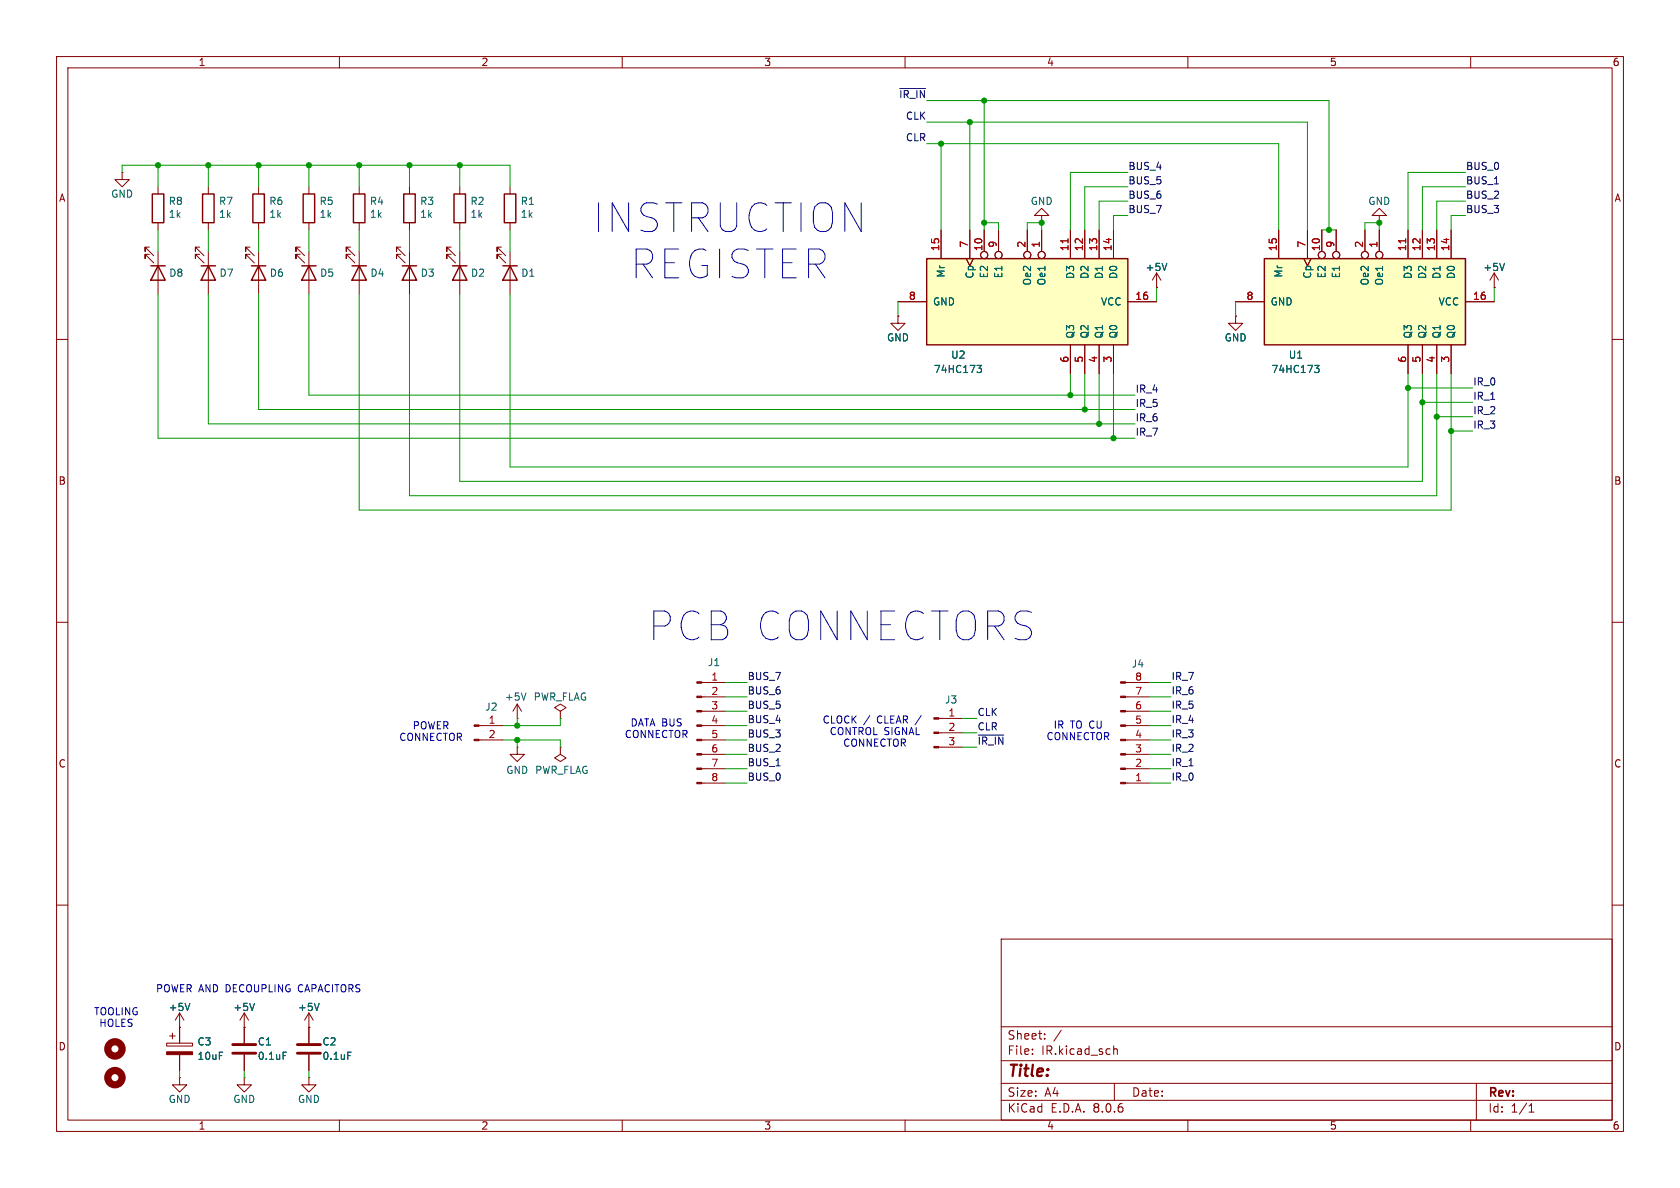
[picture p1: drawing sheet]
<svg xmlns="http://www.w3.org/2000/svg" width="297mm" height="210mm" viewBox="0 0 297 210" stroke-linecap="round" stroke-linejoin="round" font-family="sans-serif">
<g fill="none" stroke="#840000" stroke-width=".18">
<path d="M10 10h277v190h-277zM12 12h273v186h-273zM60 10v2M110 10v2M160 10v2M210 10v2M260 10v2M63.5 33v1.3M63.5 39.4v1.2M72.4 33v1.3M72.4 39.4v1.2M81.3 33v1.3"/>
<path d="M81.3 39.4v1.2M90.2 33v1.3M90.2 39.4v1.2M10 60h2M35.3 43.7h-.8v.8v-.8l1.6 1.5M35.3 45h-.8v.7v-.7l1.6 1.5M36.8 44.5v7.6M44.2 43.7h-.8v.8v-.8l1.6 1.5M44.2 45h-.8v.7v-.7l1.6 1.5M45.7 44.5v7.6M70.9 43.7h-.8v.8v-.8l1.5 1.5M70.9 45h-.8v.7v-.7l1.5 1.5"/>
<path d="M72.4 44.5v7.6M79.8 43.7h-.8v.8v-.8l1.5 1.5M79.8 45h-.8v.7v-.7l1.5 1.5M81.3 44.5v7.6M88.6 43.7h-.7v.8v-.8l1.5 1.5M88.6 45h-.7v.7v-.7l1.5 1.5M90.2 44.5v7.6M204.5 50.8h.1M204.5 48.3l-.8 1.2M204.5 48.3v2.5M204.5 48.3l.7 1.2M285 60h2"/>
<path d="M10 110h2M285 110h2M91.4 127h.1M91.4 124.5l-.7 1.2M91.4 124.5v2.5M91.4 124.5l.8 1.2M99.1 125.7l1-.6-1-.6-1.1 .6 1.1 .6v1.3M99.1 127h.1M10 160h2M285 160h2M177 166h108v32h-108zM60 198v2"/>
<path d="M110 198v2M160 198v2M177 194.5h108M177 191.5h108M177 187.5h108M177 181.5h108M182.5 186.3v.1M182.5 185.5v.1M184.7 183.6v.1M184.7 182.8v.1M187.6 182.1l-1.3 2M196.9 184.9v1.5"/>
<path d="M196.9 185.5l.2-.1 .4 .1v.9M197 191.5v3M210 198v2M260 198v2M261 191.5v6.5M270.3 196.6h.9M270.3 195.5l.4-.4v1.5"/>
</g>
<g fill="none" stroke="#840000" stroke-width=".25">
<path d="M62.5 34.3h2v5.1h-2zM71.4 34.3h2v5.1h-2zM80.3 34.3h2v5.1h-2zM89.2 34.3h2v5.1h-2zM35.6 47h2.5M36.8 47l1.3 2.5h-2.5zM44.4 47h2.6M45.7 47l1.3 2.5h-2.6zM71.1 47h2.6M72.4 47l1.3 2.5h-2.6zM80 47h2.5M81.3 47l1.2 2.5h-2.5z"/>
<path d="M88.9 47h2.5M90.2 47l1.2 2.5h-2.5z"/>
</g>
<path d="M206.3 46.6l-.4 1.2M93 122.5l-.4 1.3" fill="none" stroke="#006464" stroke-width=".18"/>
<path d="M163.8 45.7h35.6v15.3h-35.6z" fill="#ffffc2"/>
<path d="M26.9 34.3h2.1v5.1h-2.1zM35.8 34.3h2v5.1h-2zM44.7 34.3h2v5.1h-2zM53.6 34.3h2v5.1h-2zM26.7 47h2.5M27.9 47l1.3 2.5h-2.5zM53.3 47h2.6M54.6 47l1.3 2.5h-2.6zM62.2 47h2.6M63.5 47l1.3 2.5h-2.6zM163.8 45.7h35.6v15.3h-35.6z" fill="none" stroke="#840000" stroke-width=".25"/>
<g fill="none" stroke="#840000" stroke-width=".18">
<path d="M21.6 30.5v1.3h1.3l-1.3 1.2-1.3-1.2h1.3M21.6 30.5h.1M27.9 33v1.3M27.9 39.4v1.2M36.8 33v1.3M36.8 39.4v1.2M45.7 33v1.3M45.7 39.4v1.2M54.6 33v1.3M54.6 39.4v1.2M243.8 38.1h1.3l-1.3-1.3-1.2 1.3h1.2v1.3M243.8 39.4h.1"/>
<path d="M26.4 43.7h-.7v.8v-.8l1.5 1.5M26.4 45h-.7v.7v-.7l1.5 1.5M27.9 44.5v7.6M53.1 43.7h-.8v.8v-.8l1.5 1.5M53.1 45h-.8v.7v-.7l1.5 1.5M54.6 44.5v7.6M62 43.7h-.8v.8v-.8l1.5 1.5M62 45h-.8v.7v-.7l1.5 1.5M63.5 44.5v7.6M158.7 55.9v1.3h1.3l-1.3 1.2-1.2-1.2h1.2M158.7 55.9h.1M158.7 53.3h5.1"/>
<path d="M166.4 40.6v5.1M170.8 45.7l.6 1.3 .7-1.3M171.4 40.6v5.1M174 40.6v3.9M176.5 40.6v3.9M181.6 40.6v3.9M184.1 40.6v3.9M189.2 40.6v5.1M191.8 40.6v5.1M194.3 40.6v5.1M196.8 40.6v5.1M199.4 53.3h5.1"/>
<path d="M218.4 55.9v1.3h1.3l-1.3 1.2-1.2-1.2h1.2M218.4 55.9h.1M264.2 50.8h.1M264.2 48.3l-.8 1.2M264.2 48.3v2.5M264.2 48.3l.7 1.2M189.2 61v5M191.8 61v5M194.3 61v5M196.8 61v5M124.1 138.4h4.2M124.1 135.9h4.2"/>
<path d="M124.1 133.4h4.2M124.1 130.8h4.2M124.1 128.3h4.2M124.1 125.7h4.2M124.1 123.2h4.2M124.1 120.7h4.2M166 132.1h4.2M166 129.5h4.2M166 127h4.2M199 138.4h4.2M199 135.9h4.2M199 133.4h4.2"/>
<path d="M199 130.8h4.2M199 128.3h4.2M199 125.7h4.2M199 123.2h4.2M199 120.7h4.2M31.7 179.1l-.7 1.2M31.7 179.1v5.3M31.7 179.1l.8 1.2M43.2 179.1l-.8 1.2M43.2 179.1v5.3M43.2 179.1l.7 1.2M54.6 179.1v5.3"/>
<path d="M54.6 179.1l-.8 1.2M54.6 179.1l.8 1.2M29.5 184.4h4.5v.5h-4.5zM30 183.1h1M30.5 182.6v1M31.7 190.5v1.3h1.3l-1.3 1.2-1.2-1.2h1.2M31.7 190.5h.1M31.7 181.6h.1M31.7 186.4v2.8M43.2 181.6h.1M43.2 190.5v1.3h1.2l-1.2 1.2-1.3-1.2h1.3M43.2 190.5h.1"/>
<path d="M43.2 186.4v2.8M54.6 181.6h.1M54.6 190.5v1.3h1.3l-1.3 1.2-1.3-1.2h1.3M54.6 190.5h.1M54.6 186.4v2.8"/>
<circle cx="174" cy="45.1" r=".63"/>
<circle cx="176.5" cy="45.1" r=".63"/>
<circle cx="181.6" cy="45.1" r=".63"/>
<circle cx="184.1" cy="45.1" r=".63"/>
</g>
<path d="M188.8 42.2v.7" fill="none" stroke="#a90000" stroke-width=".18"/>
<path d="M266 46.6l-.4 1.2M172.7 64.6h.8l-.4 .5 .3 .1 .1 .4-.2 .3h-.4M33.6 177.4l-.5 1.2M45 177.4l-.4 1.2M56.4 177.4l-.4 1.2M50.1 186h.6M61.5 186h.6" fill="none" stroke="#006464" stroke-width=".18"/>
<g fill="#840000" stroke="#840000" stroke-width=".18">
<path d="M123.2 138.3h.9v.3h-.9z"/>
<path d="M123.2 135.8h.9v.2h-.9z"/>
<path d="M123.2 133.2h.9v.3h-.9z"/>
<path d="M123.2 130.7h.9v.2h-.9z"/>
<path d="M123.2 128.1h.9v.3h-.9z"/>
<path d="M123.2 125.6h.9v.3h-.9z"/>
<path d="M123.2 123.1h.9v.2h-.9z"/>
<path d="M123.2 120.5h.9v.3h-.9z"/>
<path d="M198.1 120.5h.9v.3h-.9z"/>
<path d="M198.1 123.1h.9v.2h-.9z"/>
<path d="M198.1 125.6h.9v.3h-.9z"/>
<path d="M198.1 128.1h.9v.3h-.9z"/>
<path d="M198.1 130.7h.9v.2h-.9z"/>
<path d="M198.1 133.2h.9v.3h-.9z"/>
<path d="M198.1 135.8h.9v.2h-.9z"/>
<path d="M198.1 138.3h.9v.3h-.9z"/>
<path d="M165.1 132h.9v.2h-.9z"/>
<path d="M165.1 129.4h.9v.3h-.9z"/>
<path d="M165.1 126.9h.9v.2h-.9z"/>
<path d="M29.5 185.9h4.5v.5h-4.5z"/>
</g>
<g fill="none" stroke="#840000" stroke-width="1.3">
<circle cx="20.3" cy="185.4" r="1.27"/>
<circle cx="20.3" cy="190.5" r="1.27"/>
</g>
<path d="M41.1 186.2h4.1M41.1 184.7h4.1M52.6 186.2h4M52.6 184.7h4" fill="none" stroke="#840000" stroke-width=".51"/>
<path d="M223.5 45.7h35.6v15.3h-35.6z" fill="#ffffc2"/>
<path d="M223.5 45.7h35.6v15.3h-35.6z" fill="none" stroke="#840000" stroke-width=".25"/>
<g fill="none" stroke="#840000" stroke-width=".18">
<path d="M184.1 38.1h1.3l-1.3-1.3-1.2 1.3h1.2v1.3M184.1 39.4h.1M158.7 55.9h.1M158.7 53.3h5.1M166.4 40.6v5.1M170.8 45.7l.6 1.3 .7-1.3M171.4 40.6v5.1M174 40.6v3.9M176.5 40.6v3.9M181.6 40.6v3.9M184.1 40.6v3.9M189.2 40.6v5.1"/>
<path d="M191.8 40.6v5.1M194.3 40.6v5.1M196.8 40.6v5.1M199.4 53.3h5.1M204.5 50.8h.1M218.4 55.9h.1M218.4 53.3h5.1M226.1 40.6v5.1M230.5 45.7l.6 1.3 .7-1.3M231.1 40.6v5.1M233.7 40.6v3.9M236.2 40.6v3.9"/>
<path d="M241.3 40.6v3.9M243.8 40.6v3.9M248.9 40.6v5.1M251.5 40.6v5.1M254 40.6v5.1M256.5 40.6v5.1M259.1 53.3h5.1M264.2 50.8h.1M189.2 61v5M191.8 61v5M194.3 61v5M196.8 61v5"/>
<path d="M248.9 61v5M251.5 61v5M254 61v5M256.5 61v5M84.7 130.8h4.2M84.7 128.3h4.2M91.4 132.1v1.3h1.3l-1.3 1.2-1.2-1.2h1.2M91.4 132.1h.1M99.1 132.1v1.3l1 .6-1 .6-1.1-.6 1.1-.6M99.1 132.1h.1M31.7 181.6h.1M31.7 181.6v2.8"/>
<path d="M31.7 186.4v2.8M43.2 181.6h.1M43.2 181.6v2.8M43.2 186.4v2.8M54.6 181.6h.1M54.6 181.6v2.8M54.6 186.4v2.8"/>
<circle cx="174" cy="45.1" r=".63"/>
<circle cx="176.5" cy="45.1" r=".63"/>
<circle cx="181.6" cy="45.1" r=".63"/>
<circle cx="184.1" cy="45.1" r=".63"/>
<circle cx="233.7" cy="45.1" r=".63"/>
<circle cx="236.2" cy="45.1" r=".63"/>
<circle cx="241.3" cy="45.1" r=".63"/>
<circle cx="243.8" cy="45.1" r=".63"/>
</g>
<path d="M188.8 42.2v.7M248.5 42.2v.7" fill="none" stroke="#a90000" stroke-width=".18"/>
<path d="M206.3 46.6l-.4 1.2M266 46.6l-.4 1.2M172.7 64.6h.8l-.4 .5 .3 .1 .1 .4-.2 .3h-.4M232.4 64.6h.8l-.4 .5 .3 .1 .1 .4-.3 .3h-.3M33.6 177.4l-.5 1.2M45 177.4l-.4 1.2M56.4 177.4l-.4 1.2M50.1 186h.6M61.5 186h.6" fill="none" stroke="#006464" stroke-width=".18"/>
<g fill="#840000" stroke="#840000" stroke-width=".18">
<path d="M83.8 130.7h.9v.2h-.9z"/>
<path d="M83.8 128.1h.9v.3h-.9z"/>
</g>
<path d="M159.1 15.6h4.5M172.9 129.9h4.6" fill="none" stroke="#0f0f0f" stroke-width=".18"/>
<g fill="none" stroke="#009600" stroke-width=".18">
<path d="M163.8 17.8h71.1v22.8M174 17.8v22.8M21.6 30.5v-1.3h68.6v3.8M27.9 29.2v3.8M36.8 29.2v3.8M45.7 29.2v3.8M54.6 29.2v3.8M63.5 29.2v3.8M72.4 29.2v3.8M81.3 29.2v3.8M163.8 21.6h67.3v19M163.8 25.4h62.3v15.2"/>
<path d="M166.4 25.4v15.2M171.4 21.6v19M174 39.4h2.5v1.2M199.4 38.1h-2.6v2.5M199.4 35.6h-5.1v5M199.4 33h-7.6v7.6M199.4 30.5h-10.2v10.1M259.1 38.1h-2.6v2.5M259.1 35.6h-5.1v5M259.1 33h-7.6v7.6M259.1 30.5h-10.2v10.1M27.9 52.1v25.4h172.8"/>
<path d="M27.9 40.6v3.9M36.8 52.1v22.8h163.9M36.8 40.6v3.9M45.7 52.1v20.3h155M45.7 40.6v3.9M54.6 52.1v17.8h146.1M54.6 40.6v3.9M63.5 40.6v3.9M63.5 52.1v38.1h193v-24.2M72.4 52.1v35.5h181.6v-21.6M72.4 40.6v3.9M81.3 52.1v33h170.2v-19.1"/>
<path d="M81.3 40.6v3.9M90.2 52.1v30.5h158.7v-16.6M90.2 40.6v3.9M158.7 53.3v2.6M181.6 40.6v-1.2h2.5v1.2M204.5 50.8v2.5M218.4 53.3v2.6M233.7 40.6h2.5M241.3 40.6v-1.2h2.5v1.2M264.2 50.8v2.5M189.2 66v3.9M191.8 66v6.4"/>
<path d="M194.3 66v8.9M196.8 66v11.5M248.9 68.6h11.4M251.5 71.1h8.8M254 73.7h6.3M256.5 76.2h3.8M88.9 130.8h10.2v1.3M91.4 127v1.3M91.4 130.8v1.3M99.1 127v1.3h-10.2M128.3 138.4h3.8M128.3 135.9h3.8"/>
<path d="M128.3 130.8h3.8M128.3 128.3h3.8M128.3 123.2h3.8M128.3 125.7h3.8M128.3 120.7h3.8M128.3 133.4h3.8M170.2 127h2.5M170.2 129.5h2.5M170.2 132.1h2.5M203.2 138.4h3.8M203.2 135.9h3.8M203.2 130.8h3.8"/>
<path d="M203.2 128.3h3.8M203.2 123.2h3.8M203.2 125.7h3.8M203.2 120.7h3.8M203.2 133.4h3.8M31.7 189.2v1.3M43.2 189.2v1.3M54.6 189.2v1.3"/>
</g>
<g fill="#009600" stroke="#009600" stroke-width=".18">
<circle cx="234.9" cy="40.6" r=".46"/>
<circle cx="256.5" cy="76.2" r=".46"/>
<circle cx="243.8" cy="39.4" r=".46"/>
<circle cx="174" cy="17.8" r=".46"/>
<circle cx="171.4" cy="21.6" r=".46"/>
<circle cx="174" cy="39.4" r=".46"/>
<circle cx="166.4" cy="25.4" r=".46"/>
<circle cx="184.1" cy="39.4" r=".46"/>
<circle cx="251.5" cy="71.1" r=".46"/>
<circle cx="254" cy="73.7" r=".46"/>
<circle cx="248.9" cy="68.6" r=".46"/>
<circle cx="191.8" cy="72.4" r=".46"/>
<circle cx="196.8" cy="77.5" r=".46"/>
<circle cx="194.3" cy="74.9" r=".46"/>
<circle cx="189.2" cy="69.9" r=".46"/>
<circle cx="72.4" cy="29.2" r=".46"/>
<circle cx="63.5" cy="29.2" r=".46"/>
<circle cx="54.6" cy="29.2" r=".46"/>
<circle cx="45.7" cy="29.2" r=".46"/>
<circle cx="81.3" cy="29.2" r=".46"/>
<circle cx="91.4" cy="128.3" r=".46"/>
<circle cx="91.4" cy="130.8" r=".46"/>
<circle cx="27.9" cy="29.2" r=".46"/>
<circle cx="36.8" cy="29.2" r=".46"/>
</g>
<g font-size="7.1" fill="#0000c2">
<text x="104.9" y="41.4">INSTRUCTION</text>
<text x="111.5" y="49.5">REGISTER</text>
<text x="114.7" y="113.5">PCB CONNECTORS</text>
</g>
<text font-size="2.8" fill="#840000" x="178" y="190.9">Title:</text>
<g font-size="2.1" fill="#840000">
<text x="178" y="184">Sheet:</text>
<text x="178" y="186.7">File:</text>
<text x="184.1" y="186.7">IR.kicad_sch</text>
<text x="178" y="196.9">KiCad</text>
<text x="178" y="194.1">Size:</text>
<text x="184.7" y="194.1">A4</text>
<text x="185.7" y="196.9">E.D.A.</text>
<text x="193.3" y="196.9">8.0.6</text>
<text x="200" y="194.1">Date:</text>
<text x="263" y="194.3">Rev:</text>
<text x="263" y="196.9">Id:</text>
<text x="267.1" y="196.9">1/1</text>
</g>
<g font-size="1.8" fill="#840000">
<text x="35" y="11.9">1</text>
<text x="85" y="11.9">2</text>
<text x="135" y="11.9">3</text>
<text x="185" y="11.9">4</text>
<text x="235" y="11.9">5</text>
<text x="285" y="11.9">6</text>
<text x="10.3" y="35.9">A</text>
<text x="285.3" y="35.9">A</text>
<text x="10.3" y="85.9">B</text>
<text x="285.3" y="85.9">B</text>
<text x="10.3" y="135.9">C</text>
<text x="285.3" y="135.9">C</text>
<text x="10.3" y="185.9">D</text>
<text x="285.3" y="185.9">D</text>
<text x="35" y="199.9">1</text>
<text x="85" y="199.9">2</text>
<text x="135" y="199.9">3</text>
<text x="185" y="199.9">4</text>
<text x="235" y="199.9">5</text>
<text x="285" y="199.9">6</text>
</g>
<g font-size="1.8" fill="#0f0f0f">
<text x="158.8" y="17.4">~{IR_IN}</text>
<text x="160.1" y="21.2">CLK</text>
<text x="160.1" y="25.1">CLR</text>
<text x="199.4" y="35.2">BUS_6</text>
<text x="199.4" y="30.1">BUS_4</text>
<text x="199.4" y="32.7">BUS_5</text>
<text x="259.1" y="35.2">BUS_2</text>
<text x="259.1" y="30.1">BUS_0</text>
<text x="259.1" y="32.7">BUS_1</text>
<text x="199.4" y="37.8">BUS_7</text>
<text x="259.1" y="37.8">BUS_3</text>
<text x="200.7" y="69.5">IR_4</text>
<text x="260.3" y="70.8">IR_1</text>
<text x="260.3" y="68.2">IR_0</text>
<text x="200.7" y="77.1">IR_7</text>
<text x="200.7" y="74.6">IR_6</text>
<text x="200.7" y="72">IR_5</text>
<text x="260.3" y="73.3">IR_2</text>
<text x="260.3" y="75.9">IR_3</text>
<text x="132.1" y="125.4">BUS_5</text>
<text x="132.1" y="120.3">BUS_7</text>
<text x="132.1" y="122.8">BUS_6</text>
<text x="207" y="125.4">IR_5</text>
<text x="207" y="120.3">IR_7</text>
<text x="207" y="122.8">IR_6</text>
<text x="132.1" y="127.9">BUS_4</text>
<text x="132.1" y="130.5">BUS_3</text>
<text x="172.7" y="126.7">CLK</text>
<text x="172.7" y="131.7">~{IR_IN}</text>
<text x="172.7" y="129.2">CLR</text>
<text x="207" y="127.9">IR_4</text>
<text x="207" y="130.5">IR_3</text>
<text x="132.1" y="133">BUS_2</text>
<text x="132.1" y="135.5">BUS_1</text>
<text x="207" y="135.5">IR_1</text>
<text x="207" y="133">IR_2</text>
<text x="132.1" y="138.1">BUS_0</text>
<text x="207" y="138.1">IR_0</text>
</g>
<g font-size="1.8" fill="#006464">
<text x="19.6" y="35.2">GND</text>
<text x="29.7" y="36.4">R8</text>
<text x="29.7" y="38.7">1k</text>
<text x="38.6" y="36.4">R7</text>
<text x="38.6" y="38.7">1k</text>
<text x="47.5" y="36.4">R6</text>
<text x="47.5" y="38.7">1k</text>
<text x="56.4" y="36.4">R5</text>
<text x="56.4" y="38.7">1k</text>
<text x="65.3" y="36.4">R4</text>
<text x="65.3" y="38.7">1k</text>
<text x="74.2" y="36.4">R3</text>
<text x="74.2" y="38.7">1k</text>
<text x="83.1" y="36.4">R2</text>
<text x="83.1" y="38.7">1k</text>
<text x="92" y="36.4">R1</text>
<text x="92" y="38.7">1k</text>
<text x="182.1" y="36.4">GND</text>
<text x="241.8" y="36.4">GND</text>
<text x="29.8" y="49.1">D8</text>
<text x="38.7" y="49.1">D7</text>
<text x="47.6" y="49.1">D6</text>
<text x="56.5" y="49.1">D5</text>
<text x="65.4" y="49.1">D4</text>
<text x="74.3" y="49.1">D3</text>
<text x="83.2" y="49.1">D2</text>
<text x="92" y="49.1">D1</text>
<text x="167.2" y="49.2" transform="rotate(-90 167.2 49.2)">Mr</text>
<text x="172.3" y="49.4" transform="rotate(-90 172.3 49.4)">Cp</text>
<text x="174.9" y="49.3" transform="rotate(-90 174.9 49.3)">E2</text>
<text x="177.4" y="49.3" transform="rotate(-90 177.4 49.3)">E1</text>
<text x="182.5" y="50.6" transform="rotate(-90 182.5 50.6)">Oe2</text>
<text x="185" y="50.6" transform="rotate(-90 185 50.6)">Oe1</text>
<text x="190.1" y="49.4" transform="rotate(-90 190.1 49.4)">D3</text>
<text x="192.6" y="49.4" transform="rotate(-90 192.6 49.4)">D2</text>
<text x="195.2" y="49.4" transform="rotate(-90 195.2 49.4)">D1</text>
<text x="197.7" y="49.4" transform="rotate(-90 197.7 49.4)">D0</text>
<text x="202.4" y="48.1">+5V</text>
<text x="226.9" y="49.2" transform="rotate(-90 226.9 49.2)">Mr</text>
<text x="232" y="49.4" transform="rotate(-90 232 49.4)">Cp</text>
<text x="234.5" y="49.3" transform="rotate(-90 234.5 49.3)">E2</text>
<text x="237.1" y="49.3" transform="rotate(-90 237.1 49.3)">E1</text>
<text x="242.2" y="50.6" transform="rotate(-90 242.2 50.6)">Oe2</text>
<text x="244.7" y="50.6" transform="rotate(-90 244.7 50.6)">Oe1</text>
<text x="249.8" y="49.4" transform="rotate(-90 249.8 49.4)">D3</text>
<text x="252.3" y="49.4" transform="rotate(-90 252.3 49.4)">D2</text>
<text x="254.9" y="49.4" transform="rotate(-90 254.9 49.4)">D1</text>
<text x="257.4" y="49.4" transform="rotate(-90 257.4 49.4)">D0</text>
<text x="262.1" y="48.1">+5V</text>
<text x="164.8" y="54.2">GND</text>
<text x="190.1" y="59.9" transform="rotate(-90 190.1 59.9)">Q3</text>
<text x="192.6" y="59.9" transform="rotate(-90 192.6 59.9)">Q2</text>
<text x="194.5" y="54.2">VCC</text>
<text x="195.2" y="59.9" transform="rotate(-90 195.2 59.9)">Q1</text>
<text x="197.7" y="59.9" transform="rotate(-90 197.7 59.9)">Q0</text>
<text x="224.5" y="54.2">GND</text>
<text x="249.8" y="59.9" transform="rotate(-90 249.8 59.9)">Q3</text>
<text x="252.3" y="59.9" transform="rotate(-90 252.3 59.9)">Q2</text>
<text x="254.2" y="54.2">VCC</text>
<text x="254.9" y="59.9" transform="rotate(-90 254.9 59.9)">Q1</text>
<text x="257.4" y="59.9" transform="rotate(-90 257.4 59.9)">Q0</text>
<text x="156.7" y="60.6">GND</text>
<text x="168" y="63.6">U2</text>
<text x="216.4" y="60.6">GND</text>
<text x="227.7" y="63.6">U1</text>
<text x="165" y="66.1">74HC173</text>
<text x="224.7" y="66.1">74HC173</text>
<text x="125" y="118">J1</text>
<text x="200" y="118.2">J4</text>
<text x="85.7" y="125.8">J2</text>
<text x="89.1" y="124.1">+5V</text>
<text x="94.2" y="124.1">PWR_FLAG</text>
<text x="167" y="124.6">J3</text>
<text x="89.4" y="137">GND PWR_FLAG</text>
<text x="29.7" y="178.9">+5V</text>
<text x="41.1" y="178.9">+5V</text>
<text x="52.6" y="178.9">+5V</text>
<text x="34.8" y="185">C3</text>
<text x="45.5" y="185">C1</text>
<text x="56.9" y="185">C2</text>
<text x="34.8" y="187.6">10uF</text>
<text x="45.5" y="187.6">0.1uF</text>
<text x="56.9" y="187.6">0.1uF</text>
<text x="29.7" y="195.2">GND</text>
<text x="41.1" y="195.2">GND</text>
<text x="52.6" y="195.2">GND</text>
</g>
<g font-size="1.8" fill="#a90000">
<text x="166.1" y="44.5" transform="rotate(-90 166.1 44.5)">15</text>
<text x="171.2" y="43.9" transform="rotate(-90 171.2 43.9)">7</text>
<text x="173.7" y="44.5" transform="rotate(-90 173.7 44.5)">10</text>
<text x="176.3" y="43.9" transform="rotate(-90 176.3 43.9)">9</text>
<text x="181.4" y="43.9" transform="rotate(-90 181.4 43.9)">2</text>
<text x="183.9" y="43.9" transform="rotate(-90 183.9 43.9)">1</text>
<text x="189" y="44.5" transform="rotate(-90 189 44.5)">11</text>
<text x="191.5" y="44.5" transform="rotate(-90 191.5 44.5)">12</text>
<text x="194.1" y="44.5" transform="rotate(-90 194.1 44.5)">13</text>
<text x="196.6" y="44.5" transform="rotate(-90 196.6 44.5)">14</text>
<text x="225.8" y="44.5" transform="rotate(-90 225.8 44.5)">15</text>
<text x="230.9" y="43.9" transform="rotate(-90 230.9 43.9)">7</text>
<text x="233.4" y="44.5" transform="rotate(-90 233.4 44.5)">10</text>
<text x="236" y="43.9" transform="rotate(-90 236 43.9)">9</text>
<text x="241" y="43.9" transform="rotate(-90 241 43.9)">2</text>
<text x="243.6" y="43.9" transform="rotate(-90 243.6 43.9)">1</text>
<text x="248.7" y="44.5" transform="rotate(-90 248.7 44.5)">11</text>
<text x="251.2" y="44.5" transform="rotate(-90 251.2 44.5)">12</text>
<text x="253.7" y="44.5" transform="rotate(-90 253.7 44.5)">13</text>
<text x="256.3" y="44.5" transform="rotate(-90 256.3 44.5)">14</text>
<text x="160.6" y="53.1">8</text>
<text x="200.6" y="53.1">16</text>
<text x="220.3" y="53.1">8</text>
<text x="260.3" y="53.1">16</text>
<text x="189" y="64.2" transform="rotate(-90 189 64.2)">6</text>
<text x="191.5" y="64.2" transform="rotate(-90 191.5 64.2)">5</text>
<text x="194.1" y="64.2" transform="rotate(-90 194.1 64.2)">4</text>
<text x="196.6" y="64.2" transform="rotate(-90 196.6 64.2)">3</text>
<text x="248.7" y="64.2" transform="rotate(-90 248.7 64.2)">6</text>
<text x="251.2" y="64.2" transform="rotate(-90 251.2 64.2)">5</text>
<text x="253.7" y="64.2" transform="rotate(-90 253.7 64.2)">4</text>
<text x="256.3" y="64.2" transform="rotate(-90 256.3 64.2)">3</text>
<text x="125.7" y="120.4">1</text>
<text x="125.7" y="122.9">2</text>
<text x="125.7" y="125.5">3</text>
<text x="200.6" y="125.5">6</text>
<text x="200.6" y="122.9">7</text>
<text x="200.6" y="120.4">8</text>
<text x="86.3" y="128">1</text>
<text x="86.3" y="130.6">2</text>
<text x="125.7" y="128">4</text>
<text x="125.7" y="130.6">5</text>
<text x="167.6" y="126.7">1</text>
<text x="167.6" y="129.3">2</text>
<text x="167.6" y="131.8">3</text>
<text x="200.6" y="130.6">4</text>
<text x="200.6" y="128">5</text>
<text x="125.7" y="133.1">6</text>
<text x="125.7" y="135.6">7</text>
<text x="200.6" y="135.6">2</text>
<text x="200.6" y="133.1">3</text>
<text x="125.7" y="138.2">8</text>
<text x="200.6" y="138.2">1</text>
</g>
<g font-size="1.8" fill="#0000c2">
<text x="70.5" y="131.2">CONNECTOR</text>
<text x="72.9" y="129.1">POWER</text>
<text x="110.4" y="130.7">CONNECTOR</text>
<text x="111.4" y="128.6">DATA BUS</text>
<text x="145.3" y="128.1">CLOCK</text>
<text x="146.6" y="130.2">CONTROL SIGNAL</text>
<text x="152.7" y="128.1">/</text>
<text x="155.2" y="128.1">CLEAR /</text>
<text x="184.9" y="131">CONNECTOR</text>
<text x="186.2" y="129">IR</text>
<text x="189.2" y="129">TO CU</text>
<text x="149" y="132.2">CONNECTOR</text>
<text x="16.5" y="179.7">TOOLING</text>
<text x="27.5" y="175.6">POWER AND DECOUPLING</text>
<text x="53" y="175.6">CAPACITORS</text>
<text x="17.4" y="181.7">HOLES</text>
</g>
</svg>
